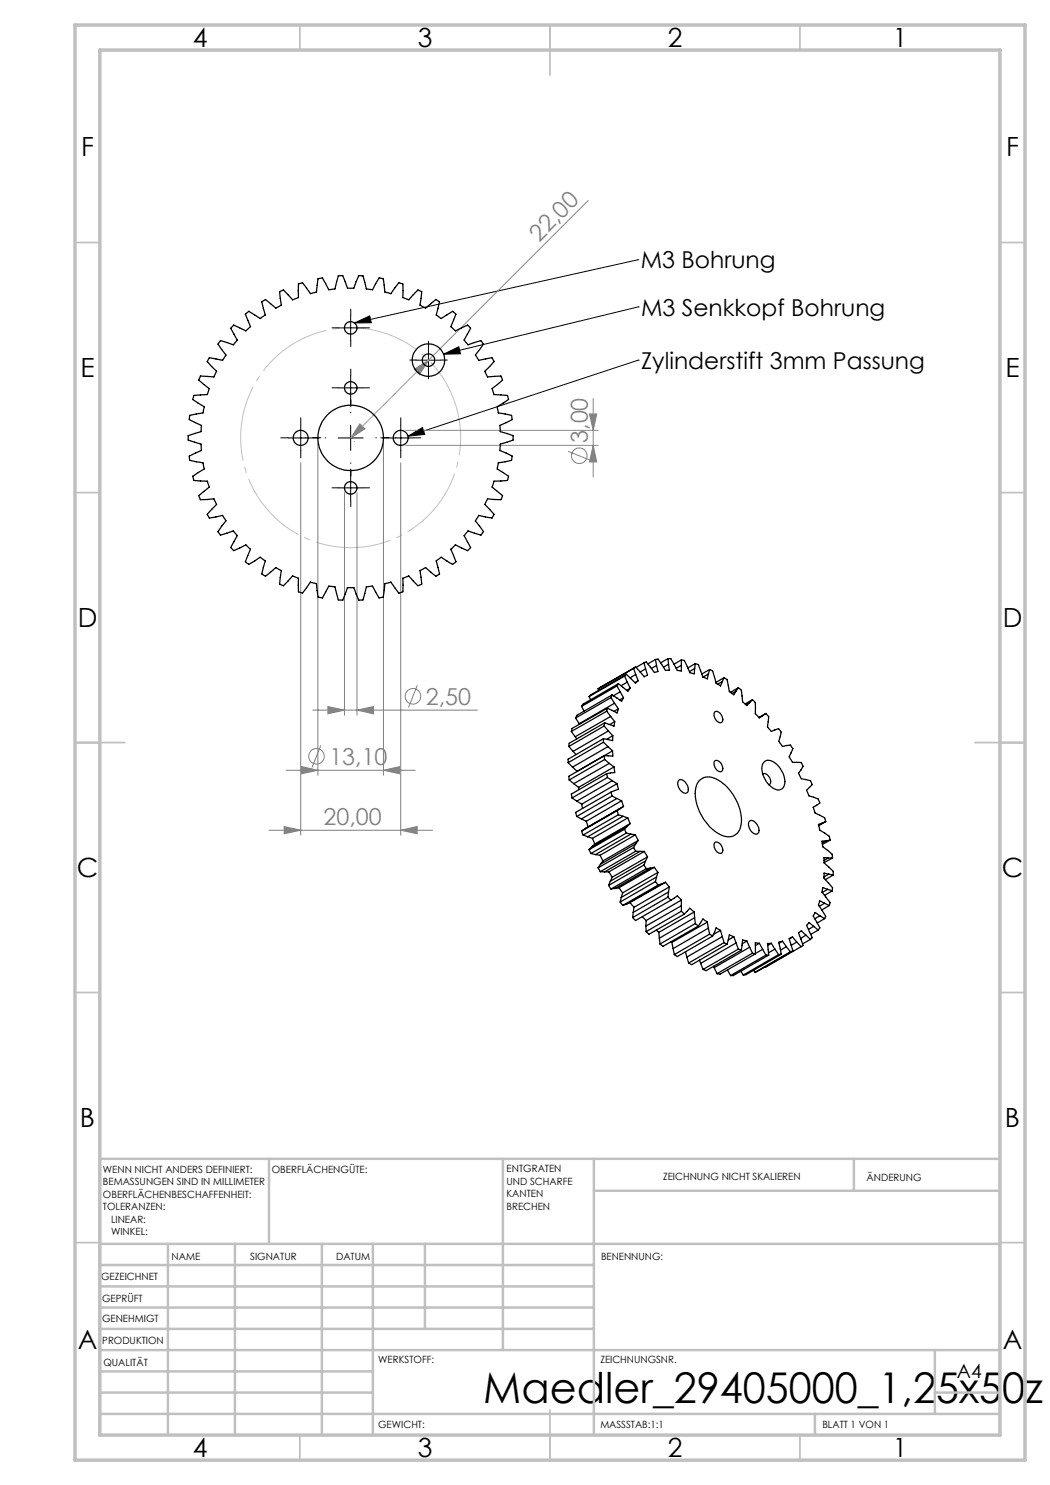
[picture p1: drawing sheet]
<svg xmlns="http://www.w3.org/2000/svg" width="210mm" height="297mm" viewBox="0 0 210 297" stroke-linecap="round" stroke-linejoin="round" font-family="sans-serif">
<g fill="none" stroke="#808080" stroke-width=".2">
<path d="M117.7 40.1l-47.5 47.5M82.9 73.9l2.8-1.9-1.8 2.9zM86.4 72.7h.1M118.6 79.7v15.7M60.1 92.6v74.4M63.6 88.6v66.4M68.9 98.6v44.4M70.8 88.3h.1M71.4 98.6v44.4M72 84.8l1 1-2.8 1.8zM76.7 88.6v66.4M80.2 92.6v74.4"/>
<path d="M81.1 86.1h38.5M81.1 89.1h38.5M113.6 90.3l4.5 1.7M117.9 82.8h1.4l-.7 3.3zM118.6 89.1l.7 3.3h-1.4zM83.5 137.1l-1.8 4.4M57.2 154.1h25.8M60.3 153.3l3.3 .8-3.3 .7zM62.5 142h33M64.2 149l-1.8 4.5M65.6 141.3l3.3 .7-3.3 .8zM71.4 142l3.3-.7v1.5z"/>
<path d="M76.7 154.1l3.3-.8v1.5zM53.8 166h32.7M56.8 165.3l3.3 .7-3.3 .8zM80.2 166l3.2-.7v1.5z"/>
<circle cx="115.9" cy="91.2" r="1.56"/>
<circle cx="82.6" cy="139.3" r="1.55"/>
<circle cx="63.3" cy="151.3" r="1.55"/>
</g>
<g fill="none" stroke="#000" stroke-width=".2">
<path d="M127.6 52h.1M127.6 52l-56.7 12.6M67.6 77.6h5M67.6 65.6h5M70.1 63.1v5M70.1 75.1v5M70.9 64.6l3-1.4 .4 1.4zM83.2 72h5M85.7 69.5v5M88.7 70.8l3.1-1.4 .3 1.4zM127.6 61.4h.1M127.6 72h.1"/>
<path d="M127.6 61.4l-38.9 9.4M127.6 72l-46 15.2M57.6 87.6h5M60.1 85.1v5M67.6 87.6h5M67.6 97.6h5M70.1 85.1v5M70.1 95.1v5M77.6 87.6h5M80.2 85.1v5M81.6 87.2l2.9-1.7 .4 1.4z"/>
</g>
<path d="M91.2 81.1a22 22 0 0 0-36.9-8.9 22 22 0 0 0 10 36.6 22 22 0 0 0 27.2-26.4l-.3-1.3" fill="none" stroke="#c0c0c0" stroke-width=".2" stroke-dasharray="15.2 1.3 1.3 1.3" stroke-dashoffset="5.2" stroke-linecap="butt"/>
<path d="M65.2 87.6h-4.1M70.2 82.6v-4.1M70.2 92.6v4M75.2 87.6h4" fill="none" stroke="#000" stroke-width=".2" stroke-dasharray="15.2 1.3 1.3 1.3" stroke-dashoffset="15.1"/>
<g fill="none" stroke="#000" stroke-width=".2" stroke-dasharray="15.2 1.3 1.3 1.3">
<path d="M67.7 77.6h-1.3M67.7 65.6h-1.3M70.2 75.1v-1.3M70.2 63.1v-1.3M70.2 68.1v1.2M72.7 77.6h1.2M72.7 65.6h1.2M83.2 72h-1.2M85.7 69.5v-1.2M85.7 74.5v1.3M88.2 72h1.3M57.7 87.6h-1.5"/>
<path d="M60.2 85.1v-1.5M60.2 90.1v1.5M62.7 87.6h1.5M67.7 97.6h-1.3M70.2 95.1v-1.3M70.2 80.1v1.2M72.7 97.6h1.2M77.7 87.6h-1.5M80.2 85.1v-1.5M80.2 90.1v1.5M82.7 87.6h1.5M70.2 100.1v1.2"/>
</g>
<path d="M85.7 72l-15.5 15.6" fill="none" stroke="#c0c0c0" stroke-width=".2" stroke-dasharray="15.2 1.3 1.3 1.3" stroke-dashoffset="6.1"/>
<g fill="none" stroke="#c0c0c0" stroke-width=".35">
<path d="M60 5v5M110 5v10M160 5v5M15 48.5h5M200 48.5h5M15 98.5h5M200 98.5h5M15 148.5h10M195 148.5h10M15 198.5h5M200 198.5h5M15 248.5h5"/>
<path d="M200 248.5h5M60 287v5M110 282v10M160 287v5"/>
</g>
<g fill="none" stroke="#c0c0c0" stroke-width=".5">
<path d="M53.8 231.8v17M100.6 231.8v38.2M118.8 231.8v55.2M118.8 238.2h81.2M170.8 231.8v6.4M200 231.8h-180v55.2M20 248.8h180M20 257.3h98.8M20 253h98.8M33.6 248.8v38.2M47 248.8v38.2M64.4 248.8v38.2"/>
<path d="M74.6 248.8v38.2M85 248.8v17M20 265.8h98.8M20 261.5h98.8M20 278.5h54.6M20 274.3h54.6M20 270h180M187 278.5h13M187 270v12.8M20 282.8h180M163 282.8v4.2"/>
</g>
<path d="M15 5h190v287h-190zM20 10h180v277h-180z" fill="none" stroke="#c0c0c0" stroke-width=".7"/>
<path d="M88.7 70.8l3.1-1.4 .3 1.4zM70.9 64.6l3-1.4 .4 1.4zM81.6 87.2l2.9-1.7 .4 1.4z" fill="#000"/>
<g fill="#808080">
<path d="M82.9 73.9l2.8-1.9-1.8 2.9zM72 84.8l1 1-2.8 1.8z"/>
<path d="M60.3 153.3l3.3 .8-3.3 .7zM76.7 154.1l3.3-.8v1.5zM56.8 165.3l3.3 .7-3.3 .8zM80.2 166l3.2-.7v1.5zM65.6 141.3l3.3 .7-3.3 .8zM71.4 142l3.3-.7v1.5z"/>
<path d="M117.9 82.8h1.4l-.7 3.3zM118.6 89.1l.7 3.3h-1.4z"/>
</g>
<g fill="none" stroke="#000" stroke-width=".25">
<path d="M46.4 65.4l.3-.4 2.5 1.2 .9-.9-1-2.5 .6-.5 2.3 1.4 1.1-.7-.7-2.6 .7-.5 2.1 1.7 1.1-.6-.4-2.7 .3-.1 .5-.2 1.8 2 1.2-.5v-2.7l.8-.3 1.6 2.2h.3l.9-.3 .3-2.7 .8-.1 1.4 2.4 1.2-.2 .7-2.6 .3-.1h.5l1 2.5h1.3l1-2.5 .8 .1 .7 2.6 .9 .1 .3 .1 1.3-2.4 .9 .1 .3 2.7 1.2 .3 1.6-2.2 .5 .2 .3 .1v2.7l1.1 .5 1.9-2 .7 .3-.3 2.7 1.1 .6 2.1-1.7 .7 .5-.7 2.6 1 .7 2.3-1.4 .7 .5-1 2.5 .9 .9 2.4-1.2 .6 .6-1.3 2.4 .4 .5 .4 .5 2.6-.9 .5 .7-1.6 2.2 .6 1.1 2.7-.6 .4 .7-1.8 2.1 .5 1.1 2.7-.2 .3 .8-2.1 1.7 .1 .2 .3 1 2.7 .2 .2 .8-2.3 1.4 .3 1.3 2.6 .5 .1 .8-2.4 1.2v1.2l2.6 .8v.9l-2.6 .8v1.3l2.4 1.1-.1 .9-2.6 .5-.1 .1-.2 1.1 2.3 1.4-.2 .9-2.7 .1-.4 1.2 2.1 1.7-.2 .6-.1 .2-2.7-.1-.5 1.1 1.8 2-.4 .7-2.7-.5-.6 1.1 1.6 2.1-.5 .7-2.6-.8-.8 .9 1.3 2.4-.3 .4-.3 .2-2.4-1.1-.9 .9 1 2.5-.7 .5-2.3-1.5-.2 .2-.8 .6 .7 2.6-.7 .4-2.1-1.7-1.1 .6 .3 2.7-.4 .2-.3 .2-1.9-2-1.1 .4-.1 2.8-.7 .2-1.6-2.2-1.2 .3-.3 2.7-.9 .2-1.3-2.4-.5 .1-.7 .1-.7 2.6h-.7l-1.1-2.5h-1.3l-1 2.5h-.8l-.7-2.6-.8-.1-.4-.1-1.3 2.4-.9-.2-.3-2.7-1.2-.3-1.6 2.2-.5-.1-.3-.1v-2.8l-1.2-.4-1.8 2-.8-.4 .4-2.7-1.1-.6-2.1 1.7-.7-.4 .7-2.6-1.1-.8-2.3 1.5-.6-.5 1-2.5-.9-.9-2.5 1.1-.6-.6 1.3-2.4v-.1l-.7-.8-2.6 .8-.5-.7 1.6-2.1-.7-1.1-2.6 .5-.4-.7 1.8-2-.5-1.1-2.7 .1-.3-.8 2-1.7-.3-1v-.2l-2.7-.1-.2-.9 2.3-1.4-.3-1.2-2.6-.5-.1-.9 2.4-1.1-.1-1.3-2.6-.8v-.9l2.6-.8 .1-.4v-.8l-2.4-1.2 .1-.8 2.6-.5 .3-1.3-2.3-1.4 .2-.8 2.7-.2 .3-1.2-2-1.7 .1-.3 .2-.5 2.7 .2 .5-1.1-1.8-2 .4-.8 2.6 .6 .6-.9 .1-.2-1.6-2.2 .5-.7 2.6 .9 .7-1-1.3-2.4zM117.8 139.3l.3 .6M119.6 137.8l.1 .2M122.2 139.5l.7 1.1M122.2 139.5l-7.1 4.1M122.4 139l-.2 .5M122.4 139l1.9 1.3 .4-.7M122.4 139l-7 4.1-.3 .5M123.4 137.2l.6 1.2M123.4 137.2l-7.1 4.1M123.7 136.7l-.3 .5M123.7 136.7l1.9 1.6 .4-.6"/>
<path d="M123.7 136.7l-7.1 4.1-.3 .5M124 138.4l.7 1.2M124 138.4l-1.3 .8M124.7 139.6l-.8 .4M124.9 135.2l.5 1.2M124.9 135.2l-7.1 4.1M125.3 134.9l-.4 .3M125.3 134.9l1.8 1.7 .5-.5M125.3 134.9l-7.1 4.1-.4 .3M125.4 136.4l.6 1.3M125.4 136.4l-1.2 .8M126 137.7l-.7 .4"/>
<path d="M126.7 133.7l.4 1.2M126.7 133.7l-7.1 4.1M127.1 133.4l-.4 .3M127.1 133.4l1.8 2 .6-.4-.4-1.2M127.1 133.4l-7.5 4.4M127.1 134.9l.5 1.2M127.1 134.9l-1.1 .7M127.6 136.1l-.6 .4M128.8 132.6l.5-.2 1.6 2.1 .7-.2-.3-1.2M128.8 132.6l.3 1.2M128.8 132.6l-1.6 .9M129.1 133.8l-1.1 .6"/>
<path d="M131.1 131.9l.5-.1 1.5 2.3h.8l-.2-1.2M131.1 131.9l.2 1.2M131.1 131.9l-1.5 .9M131.3 133.1l-1 .6M133.6 131.7h.6l1.3 2.4 .7 .1h.1v-2.2M133.6 131.7l.1 1.2M133.6 131.7l-1.5 .9M133.7 132.9l-1 .6M136.3 132l.6 .1 1.1 2.4 .9 .3v-1.1M136.3 133.1l-1.1 .6M136.3 132l-1.5 .9M138.9 133.7l-1 .6"/>
<path d="M139.1 132.7l.6 .2 .9 2.5 .9 .4 .2-1M139.1 132.7l-.2 1M139.1 132.7l-1.6 .9M141.7 134.8l-1.1 .6M141.9 133.9l.6 .3 .7 2.5 .9 .5 .4-.9M141.9 133.9l-.2 .9M141.9 133.9l-1.5 .9M144.5 136.3l-1 .5M144.8 135.5l.6 .4 .5 2.4 .9 .7 .4-.8M144.8 135.5l-.3 .8M144.8 135.5l-1.6 1M147.2 138.2l-.8 .5"/>
<path d="M147.7 137.5l.6 .5 .2 2.4 .9 .7 .5-.6M147.7 137.5l-.5 .7M147.7 137.5l-1.6 1M150.5 139.9l.6 .6v2.2l.8 .9 .6-.5M150.5 139.9l-.6 .6M150.5 139.9l-1.5 .9M113.6 152.5l.9 .9M113.8 149.3l.8 1M113.8 156l1 .7M114.3 146.3l.7 1.1M114.4 159.6l1 .6M114.6 150.3l.6 .6"/>
<path d="M114.8 156.7l.9 .8M115 147.4l.4 .4M115.1 143.6l.8 1.1M115.7 157.5l.1 .4M115.9 144.7v.1M116.3 141.3l.5 .9M120.7 147.7v.7M120.7 147.7l-7.1 4.1v.7M120.7 148.4l.9 .9M120.7 148.4l-7.1 4.1M120.8 151.2l.1 .7M120.8 151.2l-7 4.1v.7"/>
<path d="M120.8 145.2l.9 1M120.8 145.2l-7 4.1M120.9 144.6l-.1 .6M120.9 144.6l-7.1 4.1v.6M120.9 151.9l.9 .8M120.9 151.9l-7.1 4.1M121.4 154.7l.1 .8M121.4 154.7l-7.1 4.1 .1 .8M121.4 142.2l.7 1.1M121.4 142.2l-7.1 4.1M121.5 141.6l-.1 .6M121.5 141.6l1.9 1 .3-.8"/>
<path d="M121.5 141.6l-7.1 4.1-.1 .6M121.5 155.5l.9 .6M121.5 155.5l-7.1 4.1M121.6 149.3l.9 .9M121.6 149.3l-7.1 4.1M121.7 146.2l.9 .9M121.7 146.2l-7.1 4.1M121.8 152.7l1 .7M121.8 152.7l-7 4M122.1 143.3l.8 1M122.1 143.3l-7.1 4.1M122.2 158.4l.2 .8"/>
<path d="M122.2 158.4l-7.1 4.1 .3 .8M122.4 159.2l1 .5M122.4 159.2l-7 4.1M122.4 156.1l1 .6M122.4 156.1l-7 4.1M122.5 150.2l.1 1h-1.8M122.5 150.2l-7.1 4.1-.9-.9M122.6 147.1l-.1 1-1.8-.4M122.6 147.1l-1.3 .8M122.8 153.4l.1 1.1-1.5 .2M122.8 153.4l-7.1 4.1M122.9 140.6l.8 1.2"/>
<path d="M122.9 140.6l-7 4.1M122.9 144.3l-.1 .9-1.9-.6M122.9 144.3l-.9 .6M123.4 159.7l.9 .5M123.4 159.7l-7.1 4.1M123.4 156.7l.3 1.2-1.5 .5M123.4 156.7l-7.1 4.1M123.7 141.8l-.9 .5M135.7 156.1a1.12 1.12 0 0 1 1.6 .7 1.28 1.28 0 0 1 0 1.8 1.81 1.81 0 0 1-1.6-2.5zM139.8 156.2a2.97 2.97 0 0 1 3.9-.2 9.9 9.9 0 0 1 4.5 9 2.62 2.62 0 0 1-4.1 2 9.8 9.8 0 0 1-5-9.3l.3-.9zM142.9 142.4a1.24 1.24 0 0 1 1.6 1.3 .63 .63 0 0 1-.3 .8 .63 .63 0 0 1-.8-.3 1.55 1.55 0 0 1-.5-1.8zM143.1 152.1a1.47 1.47 0 0 1 1.3 2.2 1.41 1.41 0 0 1-1.3-2.2z"/>
<path d="M149.9 140.5l-.7 .4M152.5 154.8a1.05 1.05 0 0 1 1.5 .8l.1 1-.3 .3M152.5 143.1l-.7 .4M152.8 152.4a1.83 1.83 0 0 1 2.6 .5 4.4 4.4 0 0 1 1.4 4.4 1.4 1.4 0 0 1-2.4 .2 4.8 4.8 0 0 1-1.9-4.6zM153.2 142.7l.5 .6-.2 2.1 .8 .9 1.4-.6 .5 .7-.4 1.9 .7 1 1.6-.3 .5 .8-.8 1.6 .6 .9 .1 .2h1.7l.1 .2 .3 .5-.9 1.5 .6 1 1.8 .4 .4 .8-1.2 1.1 .1 .2 .4 1 1.9 .6 .3 .8-1.4 .9 .4 1.1 1.9 .9 .2 .8M153.2 142.7l-.7 .4M153.2 142.7l-1.4 .8M115.4 163.3l.9 .5M115.4 160.2l.9 .6M116.3 163.8l1 .4M116.3 166.2l.3 .8M116.3 160.8l.2 .9"/>
<path d="M116.6 167l.9 .4M116.9 165.8l-.6 .4M117.3 164.2l.4 1.2M117.5 167.4l1 .3M117.7 165.4l-.8 .4M117.8 169.9l.4 .8M118.2 170.7l.9 .2M118.4 169.4l-.6 .5M118.5 167.7l.5 1.1M119 168.8l-.6 .6M119.1 170.9l.9 .2M119.6 173.6l.5 .7"/>
<path d="M120 171.1l.6 1.1M120.1 174.3l.8 .1M120.1 172.9l-.5 .7M120.6 172.2l-.5 .7M120.9 174.4h.9M121.7 177.1l.5 .7M121.8 174.4l.6 1M122.1 176.2l-.4 .9M122.4 175.4l-.3 .8M123 177.7l-.8 .1M123.4 162.1l.3 .8M123.4 162.1l-7.1 4.1"/>
<path d="M123.7 162.9l.9 .4M123.7 162.9l-7.1 4.1M123.8 177.5l.7 1.1M123.8 177.5l-.8 .2M124 161.7l-.6 .4M124 161.7l-7.1 4.1M124.2 179.5l-.2 .9M124.3 160.2l.4 1.1M124.3 160.2l-7 4M124.5 178.6l-.3 .9M124.6 163.3l1 .3M124.6 163.3l-7.1 4.1"/>
<path d="M124.7 161.3l-.7 .4M124.7 161.3l-7 4.1M124.9 165.8l.4 .8M124.9 165.8l-7.1 4.1M125.3 166.6l.9 .2M125.3 166.6l-7.1 4.1M125.4 165.3l-.5 .5M125.4 165.3l-7 4.1M125.6 163.6l.4 1.1M125.6 163.6l-7.1 4.1M126 164.7l-.6 .6M126 164.7l-7 4.1"/>
<path d="M126.2 166.8l.9 .2M126.2 166.8l-7.1 4.1M126.7 169.5l.4 .7M126.7 169.5l-7.1 4.1M127.1 167l.5 1.1M127.1 167l-7.1 4.1M127.1 170.2l.9 .1M127.1 168.8l-.4 .7M127.1 170.2l-7 4.1M127.1 168.8l-7 4.1M127.6 168.1l-.5 .7M127.6 168.1l-7 4.1"/>
<path d="M128 170.3h.9M128 170.3l-7.1 4.1M128.8 173l.5 .7M128.8 173l-7.1 4.1M128.9 170.3l.6 1.1M128.9 170.3l-7.1 4.1M129.1 172.2l-.3 .8M129.1 172.2l-7 4M129.3 173.7l-7.1 4.1M129.5 171.4l-.4 .8M129.5 171.4l-7.1 4M130.1 173.6l-.8 .1"/>
<path d="M130.1 173.6l-7.1 4.1M130.9 173.5l.7 1M130.9 173.5l-.8 .1M130.9 173.5l-7.1 4M131.1 176.3l.5 .7M131.1 176.3l-7.1 4.1M131.3 175.4l-.2 .9M131.3 175.4l-7.1 4.1M131.6 174.5l-.3 .9M131.6 174.5l-7.1 4.1M131.6 177l-7 4.1M132.4 176.8l-.8 .2"/>
<path d="M132.4 176.8l-7.1 4M133.1 176.5l.8 .9M133.1 176.5l-.7 .3M133.1 176.5l-7.1 4M133.6 179.4l.6 .7M133.6 179.4l-7.1 4.1M133.7 178.4l-.1 1M133.7 178.4l-7.1 4.1M133.9 177.4l-.2 1M133.9 177.4l-7.1 4.1M142.9 168.6a1.3 1.3 0 0 1 1.7 1.4 .62 .62 0 0 1-.5 .7 .62 .62 0 0 1-.7-.3 1.58 1.58 0 0 1-.5-1.8zM149.9 164.2a1.13 1.13 0 0 1 1.5 .8 1.18 1.18 0 0 1-.1 1.8 1.91 1.91 0 0 1-1.4-2.6z"/>
<path d="M164.4 164.6l-.7 .3 .2 1.1 1.9 1.2 .2 .8M164.4 164.6l-.7 .5M165.1 164.3l-.7 .3M165.1 164.3l-1.3 .8M165.2 168.2h-.8l.2 1.2 1.8 1.4 .1 .8M165.2 168.2l-.8 .4M165.5 177.9l-.9-.4-.2 .9 1.6 2.1-.2 .6M165.5 177.9l.9 .3M165.5 177.9l-1 .6M165.7 171.6l-.9-.1v1.1l1.9 1.7v.7M165.7 171.6h.8M165.7 171.6l-.9 .5"/>
<path d="M165.8 174.8l-1-.2v1l1.7 1.9-.1 .7M165.8 174.8l.9 .2M165.8 174.8l-1 .6M166 168l-.8 .2M166 168l-1.5 .9M166.4 178.2l-1.5 .9M166.5 171.6l-1.7 .9M166.7 175l-1.6 .9M124 180.4l.6 .7M125.3 180.8l-.7 .3M126 180.5l.8 1M126 180.5l-.7 .3"/>
<path d="M126.6 182.5l-.1 1M126.8 181.5l-.2 1M128.5 183.3l.7 .8M129.2 185.2v1.1M129.2 184.1v1.1M131.3 186l.5 .5M131.8 186.5l.1 1.1M131.9 187.6l.1 1.2M134.2 180.1l-7.1 4-.6-.6M134.2 188.3l.2 .2M134.4 188.5l.2 1.2M134.6 189.7l.3 1.2"/>
<path d="M136.3 182.2l.6 .6M136.3 180l-.8-.8-1.3 .9M136.3 180v2.2M136.3 182.2l-7.1 4.1M136.3 181.1l-7.1 4.1M136.3 180l-7.1 4.1M136.9 182.8l-7.1 4.1-.6-.6M137.1 190.4l.3 1M137.4 191.4l.3 1.2M138.9 182.4l-.9-.8-1.1 1.2M138.9 182.4v1.1M138.9 182.4l-7.1 4.1"/>
<path d="M138.9 183.5l.2 1.2M138.9 183.5l-7 4.1M139.1 184.7l.6 .5M139.1 184.7l-7.1 4.1M139.7 185.2l-7.1 4.1-.6-.5M139.9 192l.2 .7M140.1 192.7l.5 1.2M141.5 184.4l-.9-.6-.9 1.4M141.5 184.4l.2 1.2M141.5 184.4l-7.1 4.1M141.7 185.6l.2 1.2M141.7 185.6l-7.1 4.1"/>
<path d="M141.9 186.8l.6 .4M141.9 186.8l-7 4.1M142.5 187.2l-7 4.1-.6-.4M142.7 193.2l.1 .3M142.8 193.5l.6 1.2M144.1 186.1l-.9-.5-.7 1.6M144.1 186.1l.4 1.2M144.1 186.1l-1.4 .8M144.5 187.3l.3 1.2M144.5 187.3l-7.1 4.1M144.8 188.5l.6 .3M144.8 188.5l-7.1 4.1"/>
<path d="M145.4 188.8l-7 4.1-.7-.3M145.5 194l.6 1.1M146.8 187.4l-.9-.4-.5 1.8M146.8 187.4l.9 2.4M146.8 187.4l-1.1 .6M147.2 188.6l-7.1 4.1M147.7 189.8l.6 .2M147.7 189.8l-7.1 4.1M148.2 194.3l.5 .7M148.3 190l-7.1 4.1-.6-.2M149.4 188.2l-.9-.2-.2 2M149.4 188.2l.5 1.2"/>
<path d="M149.4 188.2l-1 .6M149.9 189.4l.6 1.2M149.9 189.4l-7.1 4.1M150.5 190.6l.6 .2M150.5 190.6l-7.1 4.1M150.7 194.1l.3 .3M151.1 190.8l-7.1 4-.6-.1M151.9 188.7l-.8-.1v2.2M151.9 188.7l.6 1.2M151.9 188.7l-.8 .4M152.5 189.9l.7 1.1M152.5 189.9l-1.4 .8"/>
<path d="M153.2 191h.5M153.2 191l-7.1 4.1M153.7 191l-7.1 4.1h-.5M154.3 188.7h-.8l.2 2.3M154.3 188.7l.7 1.1M154.3 188.7l-.8 .4M155 189.8l.7 1.1M155 189.8l-1.3 .8M155.7 190.9l-7 4.1M156.2 190.8l-.5 .1M156.2 190.8l-7 4.1-.5 .1M156.5 188.2l-.7 .3 .4 2.3"/>
<path d="M156.5 188.2l.8 1.1M156.5 188.2l-.7 .4M157.3 189.3l.8 1.1M157.3 189.3l-1.2 .7M158.1 190.4l-7.1 4M158.5 187.4l-.7 .3 .8 2.5M158.5 187.4l.8 1M158.5 187.4l-.6 .4M158.6 190.2l-.5 .2M158.6 190.2l-7.6 4.2M159.3 188.4l.9 .9M159.3 188.4l-1 .7"/>
<path d="M160.2 189.3l-7.1 4.1M161.2 187l-.9-.8-.6 .4 .9 2.5-.4 .2M161.2 187l.9 .9M161.2 187l-1.1 .7M162.1 187.9l-1.6 .9M162.7 185.3l-.9-.8-.5 .6 1.2 2.4-.4 .4M162.7 185.3l1 .7M162.7 185.3l-1 .6M163.7 186l-1.5 .9M164 183.2l-1-.7-.4 .7 1.4 2.4-.3 .4M164 183.2l.9 .5M164 183.2l-1.1 .6"/>
<path d="M164.9 183.7l-1.5 .9M164.9 180.7l-1 .6M165.8 181.1l-1.9-.9-.2 .8 1.4 2.2-.2 .5M165.8 181.1l-1.4 .9"/>
<circle cx="70.1" cy="65.6" r="1.27"/>
<circle cx="70.1" cy="77.6" r="1.26"/>
<circle cx="85.7" cy="72" r="1.24"/>
<circle cx="85.7" cy="72" r="3.3"/>
<circle cx="60.1" cy="87.6" r="1.51"/>
<circle cx="70.1" cy="87.6" r="6.6"/>
<circle cx="70.1" cy="97.6" r="1.27"/>
<circle cx="80.1" cy="87.6" r="1.51"/>
</g>
<text font-size="8.5" x="96.7" y="280.6">Maedler_29405000_1,25x50z</text>
<g font-size="5.3">
<text x="38.5" y="9.5">4</text>
<text x="83.5" y="9.5">3</text>
<text x="133.6" y="9.5">2</text>
<text x="178.6" y="9.5">1</text>
<text x="16.2" y="31.3">F</text>
<text x="201.2" y="31.3">F</text>
<text x="16.1" y="75.5">E</text>
<text x="201.1" y="75.5">E</text>
<text x="15.5" y="125.5">D</text>
<text x="200.5" y="125.5">D</text>
<text x="15.4" y="175.5">C</text>
<text x="200.4" y="175.5">C</text>
<text x="16" y="225.5">B</text>
<text x="201" y="225.5">B</text>
<text x="15.5" y="269.8">A</text>
<text x="200.5" y="269.8">A</text>
<text x="38.5" y="291.5">4</text>
<text x="83.5" y="291.5">3</text>
<text x="133.6" y="291.5">2</text>
<text x="178.6" y="291.5">1</text>
</g>
<g font-size="4.7" fill="#808080">
<text x="107.8" y="48.5" transform="rotate(-45 107.8 48.5)">22,00</text>
<text x="117.6" y="88.6" transform="rotate(-90 117.6 88.6)">3,00</text>
<text x="85.2" y="141">2,50</text>
<text x="65.9" y="153">13,10</text>
<text x="64.7" y="165">20,00</text>
</g>
<g font-size="4.7">
<text x="128.1" y="53.7">M3 Bohrung</text>
<text x="128.2" y="63.1">M3 Senkkopf Bohrung</text>
<text x="128.2" y="73.7">Zylinderstift 3mm Passung</text>
</g>
<text font-size="3.9" x="191.4" y="275.6">A4</text>
<g font-size="2">
<text x="20.6" y="234.6">WENN NICHT ANDERS DEFINIERT:</text>
<text x="20.6" y="237.1">BEMASSUNGEN SIND IN MILLIMETER</text>
<text x="20.6" y="239.6">OBERFLÄCHENBESCHAFFENHEIT:</text>
<text x="54.4" y="234.6">OBERFLÄCHENGÜTE:</text>
<text x="101.3" y="234.5">ENTGRATEN</text>
<text x="101.3" y="237">UND SCHARFE</text>
<text x="101.3" y="239.5">KANTEN</text>
<text x="132.6" y="236">ZEICHNUNG NICHT SKALIEREN</text>
<text x="173.3" y="236.2">ÄNDERUNG</text>
<text x="20.6" y="242.1">TOLERANZEN:</text>
<text x="22.2" y="244.6">LINEAR:</text>
<text x="101.3" y="242">BRECHEN</text>
<text x="22.2" y="247.1">WINKEL:</text>
<text x="34.3" y="252">NAME</text>
<text x="50" y="251.9">SIGNATUR</text>
<text x="67.2" y="251.9">DATUM</text>
<text x="120.2" y="251.9">BENENNUNG:</text>
<text x="20.2" y="256.1">GEZEICHNET</text>
<text x="20.4" y="260.3">GEPRÜFT</text>
<text x="20.4" y="264.4">GENEHMIGT</text>
<text x="20.5" y="268.8">PRODUKTION</text>
<text x="20.7" y="273.1">QUALITÄT</text>
<text x="75.6" y="272.5">WERKSTOFF:</text>
<text x="120.1" y="272.5">ZEICHNUNGSNR.</text>
<text x="75.6" y="285.5">GEWICHT:</text>
<text x="120.1" y="285.6">MASSSTAB:1:1</text>
<text x="164.5" y="285.6">BLATT 1 VON 1</text>
</g>
</svg>
